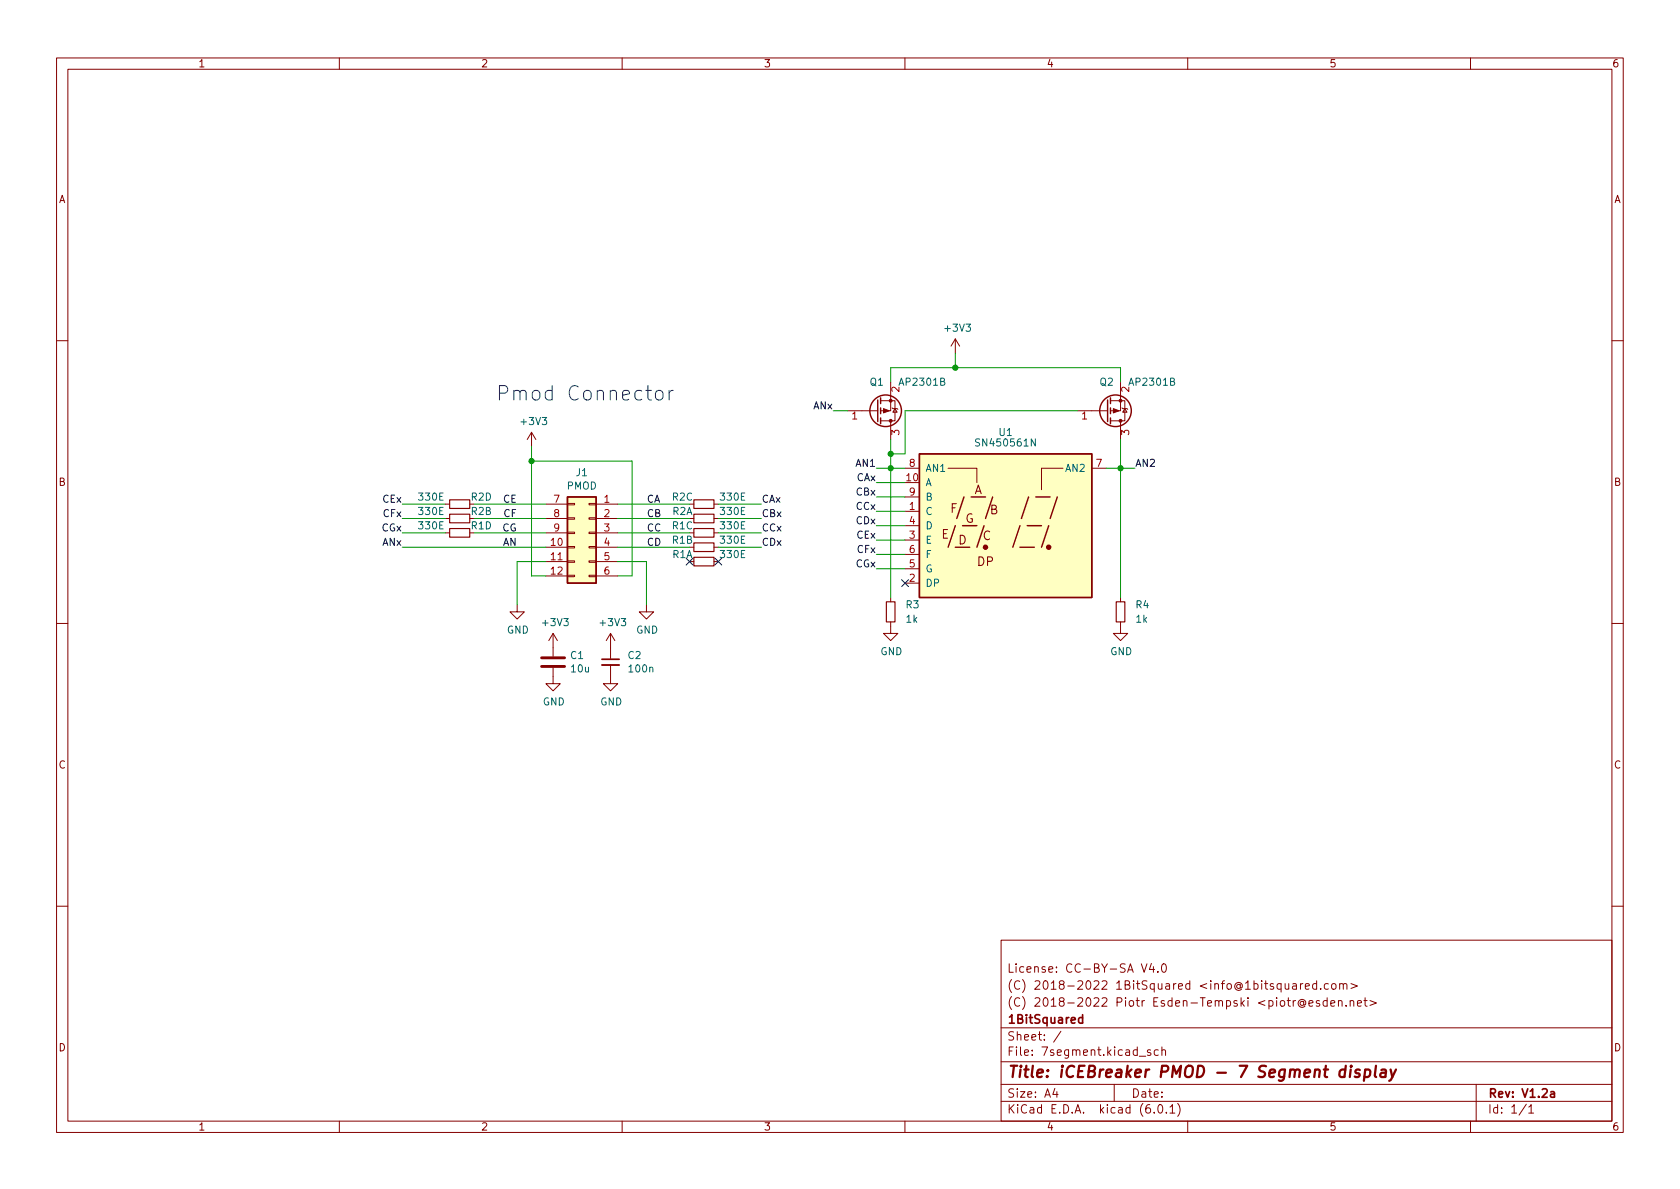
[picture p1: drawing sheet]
<svg xmlns="http://www.w3.org/2000/svg" width="297mm" height="210mm" viewBox="0 0 297 210" stroke-linecap="round" stroke-linejoin="round" font-family="sans-serif">
<g fill="none" stroke="#840000" stroke-width=".18">
<path d="M10 10.2h277v190.1h-277zM12 12.2h273v186.1h-273zM60 10.2v2M110 10.2v2M160 10.2v2M210 10.2v2M260 10.2v2M168.9 59.9l-.8 1.3M168.9 59.9v2.6M168.9 59.9l.8 1.3M10 60.2h2M94 76.4l-.8 1.3"/>
<path d="M94 76.4v2.6M94 76.4l.7 1.3M149.9 72.6h5.3M155.7 70.9h2.5v3.5h-2.5M157.5 67.6v5h-1.8M157.5 74.4v3.3M157.7 72.1l.2 .2h.7l.1 .1M158.2 72.3l.4 .6h-.7zM190.5 72.6h5.3M196.3 70.9h2.6v3.5h-2.6M198.1 67.6v5h-1.8M198.1 74.4v3.3"/>
<path d="M198.4 72.1l.1 .2h.8l.1 .1M198.9 72.3l.4 .6h-.8zM285 60.2h2M78.7 94.2h.8M78.7 91.7h.8M78.7 89.1h.8M83.1 94.2h.7M83.1 91.7h.7M83.1 89.1h.7M96.5 94.2h3.8M96.5 91.7h3.8M96.5 89.1h3.8"/>
<path d="M96.5 99.3h3.8M96.5 96.8h3.8M100.3 99.2h1.3v.2h-1.3zM100.3 96.6h1.3v.3h-1.3zM100.3 94.1h1.3v.3h-1.3zM100.3 91.6h1.3v.2h-1.3zM100.3 89h1.3v.3h-1.3zM104.1 99.2h1.3v.2h-1.3zM104.1 96.6h1.3v.3h-1.3zM104.1 94.1h1.3v.3h-1.3zM104.1 91.6h1.3v.2h-1.3zM104.1 89h1.3v.3h-1.3z"/>
<path d="M105.4 94.2h3.8M105.4 91.7h3.8M105.4 89.1h3.8M105.4 99.3h3.8M105.4 96.8h3.8M121.9 99.3h.8M121.9 96.8h.8M126.2 94.2h.8M126.2 91.7h.8M126.2 89.1h.8M126.2 99.3h.8M126.2 96.8h.8"/>
<path d="M160 90.4h2.6M160 95.5h2.6M160 93h2.6M160 98h2.6M160 82.8h2.6M160 87.9h2.6M167.6 82.8h5.1v2.5M188 82.8h-3.9v3.8M193 82.8h2.6M10 110.2h2M91.4 106.9v1.3h1.3l-1.3 1.3-1.2-1.3h1.2M96.5 101.8h3.8"/>
<path d="M97.8 118.1v2.8h1.3l-1.3 1.3-1.3-1.3h1.3M97.8 112v4.1M97.8 112l-.8 1.3M97.8 112l.8 1.3M100.3 101.7h1.3v.3h-1.3zM104.1 101.7h1.3v.3h-1.3zM105.4 101.8h3.8M107.9 117.6v3.3h1.3l-1.3 1.3-1.2-1.3h1.2M107.9 112v4.5M107.9 112l-.7 1.3M107.9 112l.8 1.3M114.3 106.9v1.3h1.3l-1.3 1.3-1.3-1.3h1.3"/>
<path d="M157.5 110v2h1.2l-1.2 1.3-1.3-1.3h1.3M157.5 105.7v.7M160 103.1h2.6M160 100.6h2.6M198.1 110v2h1.3l-1.3 1.3-1.3-1.3h1.3M198.1 105.7v.7M285 110.2h2M10 160.2h2M177 166.3h108v32h-108zM201.8 170.4l.5 1.5 .5-1.5M203.6 170.4l-.4 1h.9M203.9 170.9v1"/>
<path d="M204.7 171.8v.1M205.5 170.6l.2-.2a.81 .81 0 0 1 .6 .7 .81 .81 0 0 1-.3 .8h-.1a.81 .81 0 0 1-.4-1.3zM228.6 174h.5l.1 .9M229.2 174.3l-.5 .1a.29 .29 0 0 0-.2 .2 .29 .29 0 0 0 .2 .3h.5M229.9 173.9v1M230.4 173.9l-.3 .1-.2 .2M230.5 177.2a.36 .36 0 0 0-.5 0 .36 .36 0 0 0 0 .5 .36 .36 0 0 0 .5-.1M230.5 177.1v.5l.1 .1a.63 .63 0 0 0-.1-1 .63 .63 0 0 0-.9 .4 .7 .7 0 0 0 .2 .9 .7 .7 0 0 0 .9-.1M230.8 174.4l.7-.1-.1-.3-.4-.1-.2 .2 .1 .8h.5M231.4 177.4l.7-.1v-.3l-.5-.1-.2 .2 .1 .8h.6M232.8 174l-.4-.1-.3 .3v.4l.1 .3h.6M232.8 173.4v1.5"/>
<path d="M233.3 177l-.4-.1-.2 .2 .1 .3 .5 .1v.4h-.6M233.5 174.8v.1M234.6 177l-.4-.1-.3 .3v.4l.2 .3h.5M234.6 176.4v1.5M234.9 174l-.5-.1-.3 .3v.4l.2 .3h.6M235.3 177.4l.7-.1-.1-.3-.4-.1-.2 .2 .1 .8h.5M235.6 174l.3-.1 .3 .3v.4l-.3 .3h-.3l-.2-.3v-.4zM236.6 177.1l.3-.2 .3 .1 .1 .9M236.6 176.9v1M236.9 174.1l.2-.2 .3 .1 .1 .9M236.9 173.9v1M237.5 174.1l.2-.2 .4 .1v.9"/>
<path d="M238 177.8v.1M238.7 177.1l.2-.2 .4 .1 .1 .9M238.7 176.9v1M238.9 173.9l1.1 .5-1.1 .4M240 177.4l.7-.1-.1-.3-.4-.1-.2 .2 .1 .8h.5M241.1 176.9h.6M241.4 176.4v1.3l.3 .2M242.2 176.9l1.2 .5-1.2 .4M285 160.2h2M60 198.3v2M110 198.3v2M160 198.3v2"/>
<path d="M177 194.8h108M177 191.8h108M177 187.8h108M177 181.8h108M186.5 192.5l-.4 1h1M186.9 193v1M187.6 182.4l-1.3 1.9M197 191.8v3M201.4 186.8h1.2M203.4 185.7l-.3-.1-.2 .2v.3l.5 .1v.4h-.5M204.1 196.7v.1M204.8 185.7l-.4-.1-.3 .3v.4l.1 .3h.6"/>
<path d="M204.9 195.4l.2-.1a.81 .81 0 0 1 .6 .7 .81 .81 0 0 1-.3 .8h-.2a.81 .81 0 0 1-.6-.6 .81 .81 0 0 1 .3-.8zM205.4 185.8l.2-.2 .4 .1 .1 .9M205.4 185.1v1.5M206.2 196.7v.1M206.9 195.8l.4-.5v1.5M206.9 196.8h.8M208.2 195.1a1.72 1.72 0 0 1 0 2.3M210 198.3v2M260 198.3v2M261 191.8v6.5M269.9 195.3l-1.3 1.9M270.3 195.8l.4-.5v1.5"/>
<path d="M270.3 196.8h.9"/>
</g>
<path d="M106.4 116.6h3.1M191.4 179.4v1.5M191.4 180l-.4-.1-.3 .3v.4l.1 .3h.6M274.2 193.1h.6v.9M274.8 193.4l-.5 .1a.29 .29 0 0 0-.2 .2 .29 .29 0 0 0 .2 .3h.5" fill="none" stroke="#840000" stroke-width=".3"/>
<path d="M237.9 189.2a.66 .66 0 0 0-1 .3l-.1 .6 .2 .3 .1 .1 .6-.1M238 188.5l-.3 2M238.8 189.1l-.1 1.4M238.9 188.5l-.1 .1 .1 .1 .1-.1-.1-.1v.2M240.4 189.2a.49 .49 0 0 0-.8 .3l.1 .2 .6 .2 .1 .2-.1 .3-.2 .1-.6-.1M241.4 189.2l.2-.1 .5 .1 .2 .3-.1 .6a.66 .66 0 0 1-1 .3M241.4 189.1l-.3 2M243.3 188.5l-.2 1.7 .2 .3M244.2 189.2l.2-.1 .6 .1-.1 1.3M245 189.6l-.6 .1a.4 .4 0 0 0-.4 .3 .4 .4 0 0 0 .3 .5l.7-.1M245.9 189.1l.3 1.4M246.8 189.1l-.9 1.8-.3 .2" fill="none" stroke="#840000" stroke-width=".4"/>
<path d="M79.5 88.4h3.6v1.5h-3.6zM79.5 93.5h3.6v1.5h-3.6zM79.5 90.9h3.6v1.6h-3.6zM122.7 93.5h3.5v1.5h-3.5zM122.7 90.9h3.5v1.6h-3.5zM122.7 88.4h3.5v1.5h-3.5zM122.7 98.5h3.5v1.6h-3.5zM122.7 96h3.5v1.5h-3.5zM156.7 106.4h1.5v3.6h-1.5zM197.4 106.4h1.5v3.6h-1.5z" fill="none" stroke="#840000" stroke-width=".2"/>
<g fill="none" stroke="#840000" stroke-width=".25">
<path d="M155.2 70.7v3.8M155.7 70.4v1M155.7 72.1v1M155.7 73.9v1M195.8 70.7v3.8M196.3 70.4v1M196.3 72.1v1M196.3 73.9v1M100.3 87.9h5.1v15.2h-5.1zM162.6 80.3h30.4v25.4h-30.4zM168.9 93l-1.3 3.8M170.4 87.9l-1.2 3.8"/>
<path d="M174 93l-1.3 3.8M175.5 87.9l-1.3 3.8M180.3 93l-1.2 3.8M180.3 96.8h2.6M181.6 93h2.5M181.9 87.9l-1.3 3.8M183.1 87.9h2.6M185.4 93l-1.3 3.8M186.9 87.9l-1.2 3.8"/>
<circle cx="156.6" cy="72.6" r="2.79"/>
<circle cx="197.2" cy="72.6" r="2.79"/>
</g>
<g fill="#840000" stroke="#840000" stroke-width=".18">
<path d="M196.8 72.3l1.1 .3-1.1 .4z"/>
<path d="M156.2 72.3l1 .3-1 .4z"/>
<circle cx="198.1" cy="70.9" r=".25"/>
<circle cx="198.1" cy="74.4" r=".25"/>
<circle cx="157.5" cy="70.9" r=".25"/>
<circle cx="157.5" cy="74.4" r=".25"/>
</g>
<path d="M95.8 117.9h4M95.8 116.3h4" fill="none" stroke="#840000" stroke-width=".51"/>
<path d="M106.4 117.6h3.1" fill="none" stroke="#840000" stroke-width=".33"/>
<g fill="#ffffc2" stroke="#ffffc2" stroke-width=".18">
<path d="M100.3 87.9h5.1v15.2h-5.1z"/>
<path d="M162.6 80.3h30.4v25.4h-30.4z"/>
</g>
<g fill="#840000" stroke="#840000" stroke-width=".25">
<circle cx="174.2" cy="96.8" r=".36"/>
<circle cx="185.4" cy="96.8" r=".36"/>
</g>
<path d="M116 69.3a.69 .69 0 0 1 .7-.3 .69 .69 0 0 1 .5 .5v.7a.69 .69 0 0 1-.6 .6 .69 .69 0 0 1-.7-.6v-.7zM118.3 69v1.7M119 69a.65 .65 0 0 0-.7 .5" fill="none" stroke="#0000c2" stroke-width=".18"/>
<g fill="none" stroke="#009600" stroke-width=".18">
<path d="M94 79v22.8h2.5M147.3 72.6h2.6M157.5 67.6v-2.6h40.6v2.6M157.5 77.7v28M168.9 62.5v2.5M190.5 72.6h-30.5v7.7h-2.5M198.1 77.7v28M71.1 96.8h25.4M71.1 91.7h7.6M71.1 89.1h7.6M71.1 94.2h7.6M83.8 91.7h12.7"/>
<path d="M83.8 89.1h12.7M83.8 94.2h12.7M94 81.5h17.8v20.3h-2.6M96.5 99.3h-5.1v7.6M109.2 99.3h5.1v7.6M109.2 96.8h12.7M109.2 91.7h12.7M109.2 89.1h12.7M109.2 94.2h12.7M127 96.8h7.6M127 91.7h7.6M127 89.1h7.6"/>
<path d="M127 94.2h7.6M154.9 93h5.1M154.9 90.4h5.1M154.9 87.9h5.1M154.9 82.8h5.1M154.9 85.3h5.1M154.9 95.5h5.1M154.9 98h5.1M195.6 82.8h5.1M154.9 100.6h5.1"/>
</g>
<path d="M121.3 98.7l1.2 1.2M122.5 98.7l-1.2 1.2M126.4 98.7l1.2 1.2M127.6 98.7l-1.2 1.2M159.4 102.5l1.2 1.2M160.6 102.5l-1.2 1.2" fill="none" stroke="#000084" stroke-width=".18"/>
<g fill="#009600" stroke="#009600" stroke-width=".18">
<circle cx="168.9" cy="65" r=".46"/>
<circle cx="157.5" cy="80.3" r=".46"/>
<circle cx="157.5" cy="82.8" r=".46"/>
<circle cx="198.1" cy="82.8" r=".46"/>
<circle cx="94" cy="81.5" r=".46"/>
</g>
<text font-size="3.5" fill="#0000c2" x="87.6" y="70.8">Pmod Connector</text>
<text font-size="2.8" fill="#840000" x="178" y="190.6">Title: iCEBreaker PMOD - 7 Segment display</text>
<g font-size="2.1" fill="#840000">
<text x="172.2" y="87.4">A</text>
<text x="166.4" y="95.2">E</text>
<text x="168" y="90.7">F</text>
<text x="170.6" y="92.5">G</text>
<text x="173.7" y="95.5">C</text>
<text x="175" y="90.9">B</text>
<text x="169.4" y="96.3">D</text>
<text x="172.8" y="100.1">DP</text>
<text x="178" y="172">License: CC-BY-SA V4.0</text>
<text x="178" y="178">(C) 2018-2022 Piotr Esden-Tempski &lt;piotr@esden.net&gt;</text>
<text x="178" y="175">(C) 2018-2022 1BitSquared &lt;info@1bitsquared.com&gt;</text>
<text x="178" y="184">Sheet: /</text>
<text x="178" y="181">1BitSquared</text>
<text x="178" y="186.7">File: 7segment.kicad_sch</text>
<text x="178" y="196.9">KiCad E.D.A. kicad (6.0.1)</text>
<text x="178" y="194.1">Size: A4</text>
<text x="200" y="194.1">Date:</text>
<text x="263" y="194.1">Rev: V1.2a</text>
<text x="263" y="196.9">Id: 1/1</text>
</g>
<g font-size="1.8" fill="#840000">
<text x="35" y="11.9">1</text>
<text x="85" y="11.9">2</text>
<text x="135" y="11.9">3</text>
<text x="185" y="11.9">4</text>
<text x="235" y="11.9">5</text>
<text x="285" y="11.9">6</text>
<text x="10.3" y="35.9">A</text>
<text x="285.3" y="35.9">A</text>
<text x="10.3" y="85.9">B</text>
<text x="285.3" y="85.9">B</text>
<text x="118.9" y="93.6">R1C</text>
<text x="10.3" y="135.9">C</text>
<text x="285.3" y="135.9">C</text>
<text x="10.3" y="185.9">D</text>
<text x="285.3" y="185.9">D</text>
<text x="35" y="199.9">1</text>
<text x="85" y="199.9">2</text>
<text x="135" y="199.9">3</text>
<text x="185" y="199.9">4</text>
<text x="235" y="199.9">5</text>
<text x="285" y="199.9">6</text>
</g>
<g font-size="1.8" fill="#006464">
<text x="167.2" y="58.6">+3V3</text>
<text x="153.8" y="68.2">Q1</text>
<text x="159.2" y="68.2">AP2301B</text>
<text x="194.5" y="68.2">Q2</text>
<text x="199.9" y="68.2">AP2301B</text>
<text x="92.3" y="75.2">+3V3</text>
<text x="176.7" y="77.1">U1</text>
<text x="163.6" y="83.4">AN1</text>
<text x="173" y="78.9">SN450561N</text>
<text x="188.5" y="83.4">AN2</text>
<text x="74.1" y="88.5">330E</text>
<text x="83.3" y="88.5">R2D</text>
<text x="100.2" y="86.6">PMOD</text>
<text x="101.9" y="84.2">J1</text>
<text x="118.9" y="88.5">R2C</text>
<text x="127.5" y="88.5">330E</text>
<text x="163.6" y="86">A</text>
<text x="163.6" y="88.5">B</text>
<text x="74.1" y="93.6">330E</text>
<text x="74.1" y="91.1">330E</text>
<text x="83.3" y="93.6">R1D</text>
<text x="83.3" y="91.1">R2B</text>
<text x="118.9" y="91.1">R2A</text>
<text x="127.5" y="93.6">330E</text>
<text x="127.5" y="91.1">330E</text>
<text x="163.6" y="91.1">C</text>
<text x="163.6" y="93.6">D</text>
<text x="118.9" y="98.7">R1A</text>
<text x="118.9" y="96.1">R1B</text>
<text x="127.5" y="98.7">330E</text>
<text x="127.5" y="96.1">330E</text>
<text x="163.6" y="96.1">E</text>
<text x="163.6" y="101.2">G</text>
<text x="163.6" y="98.7">F</text>
<text x="160.2" y="107.6">R3</text>
<text x="163.6" y="103.8">DP</text>
<text x="200.8" y="107.6">R4</text>
<text x="89.6" y="112">GND</text>
<text x="96.1" y="110.7">+3V3</text>
<text x="106.2" y="110.7">+3V3</text>
<text x="112.5" y="112">GND</text>
<text x="160.2" y="110.1">1k</text>
<text x="200.9" y="110.1">1k</text>
<text x="100.9" y="116.5">C1</text>
<text x="101.1" y="118.9">10u</text>
<text x="111.1" y="116.5">C2</text>
<text x="111.3" y="118.9">100n</text>
<text x="155.6" y="115.8">GND</text>
<text x="196.3" y="115.8">GND</text>
<text x="96" y="124.7">GND</text>
<text x="106.1" y="124.7">GND</text>
</g>
<g font-size="1.8" fill="#a90000">
<text x="159" y="69.3" transform="rotate(-90 159 69.3)">2</text>
<text x="199.6" y="69.3" transform="rotate(-90 199.6 69.3)">2</text>
<text x="150.6" y="74.2">1</text>
<text x="159" y="76.9" transform="rotate(-90 159 76.9)">3</text>
<text x="191.3" y="74.2">1</text>
<text x="199.6" y="76.9" transform="rotate(-90 199.6 76.9)">3</text>
<text x="160.8" y="82.5">8</text>
<text x="193.8" y="82.5">7</text>
<text x="97.9" y="88.9">7</text>
<text x="106.8" y="88.9">1</text>
<text x="160.3" y="85.1">10</text>
<text x="160.8" y="87.6">9</text>
<text x="97.9" y="91.4">8</text>
<text x="97.9" y="94">9</text>
<text x="106.8" y="91.4">2</text>
<text x="106.8" y="94">3</text>
<text x="160.8" y="90.2">1</text>
<text x="160.8" y="95.2">3</text>
<text x="160.8" y="92.7">4</text>
<text x="97.4" y="96.5">10</text>
<text x="97.4" y="99.1">11</text>
<text x="97.4" y="101.6">12</text>
<text x="106.8" y="96.5">4</text>
<text x="106.8" y="99.1">5</text>
<text x="106.8" y="101.6">6</text>
<text x="160.8" y="100.3">5</text>
<text x="160.8" y="97.8">6</text>
<text x="160.8" y="102.9">2</text>
</g>
<g font-size="1.8" fill="#0f0f0f">
<text x="143.8" y="72.4">ANx</text>
<text x="151.4" y="82.5">AN1</text>
<text x="200.7" y="82.5">AN2</text>
<text x="67.7" y="88.9">CEx</text>
<text x="89" y="88.9">CE</text>
<text x="114.3" y="88.9">CA</text>
<text x="134.6" y="88.9">CAx</text>
<text x="151.4" y="85.1">CAx</text>
<text x="151.4" y="87.6">CBx</text>
<text x="67.5" y="94">CGx</text>
<text x="67.8" y="91.4">CFx</text>
<text x="88.8" y="94">CG</text>
<text x="89.1" y="91.4">CF</text>
<text x="114.3" y="91.4">CB</text>
<text x="114.3" y="94">CC</text>
<text x="134.6" y="91.4">CBx</text>
<text x="134.6" y="94">CCx</text>
<text x="151.4" y="92.7">CDx</text>
<text x="151.4" y="90.2">CCx</text>
<text x="151.5" y="95.2">CEx</text>
<text x="67.6" y="96.5">ANx</text>
<text x="88.9" y="96.5">AN</text>
<text x="114.3" y="96.5">CD</text>
<text x="134.6" y="96.5">CDx</text>
<text x="151.3" y="100.3">CGx</text>
<text x="151.6" y="97.8">CFx</text>
</g>
</svg>
